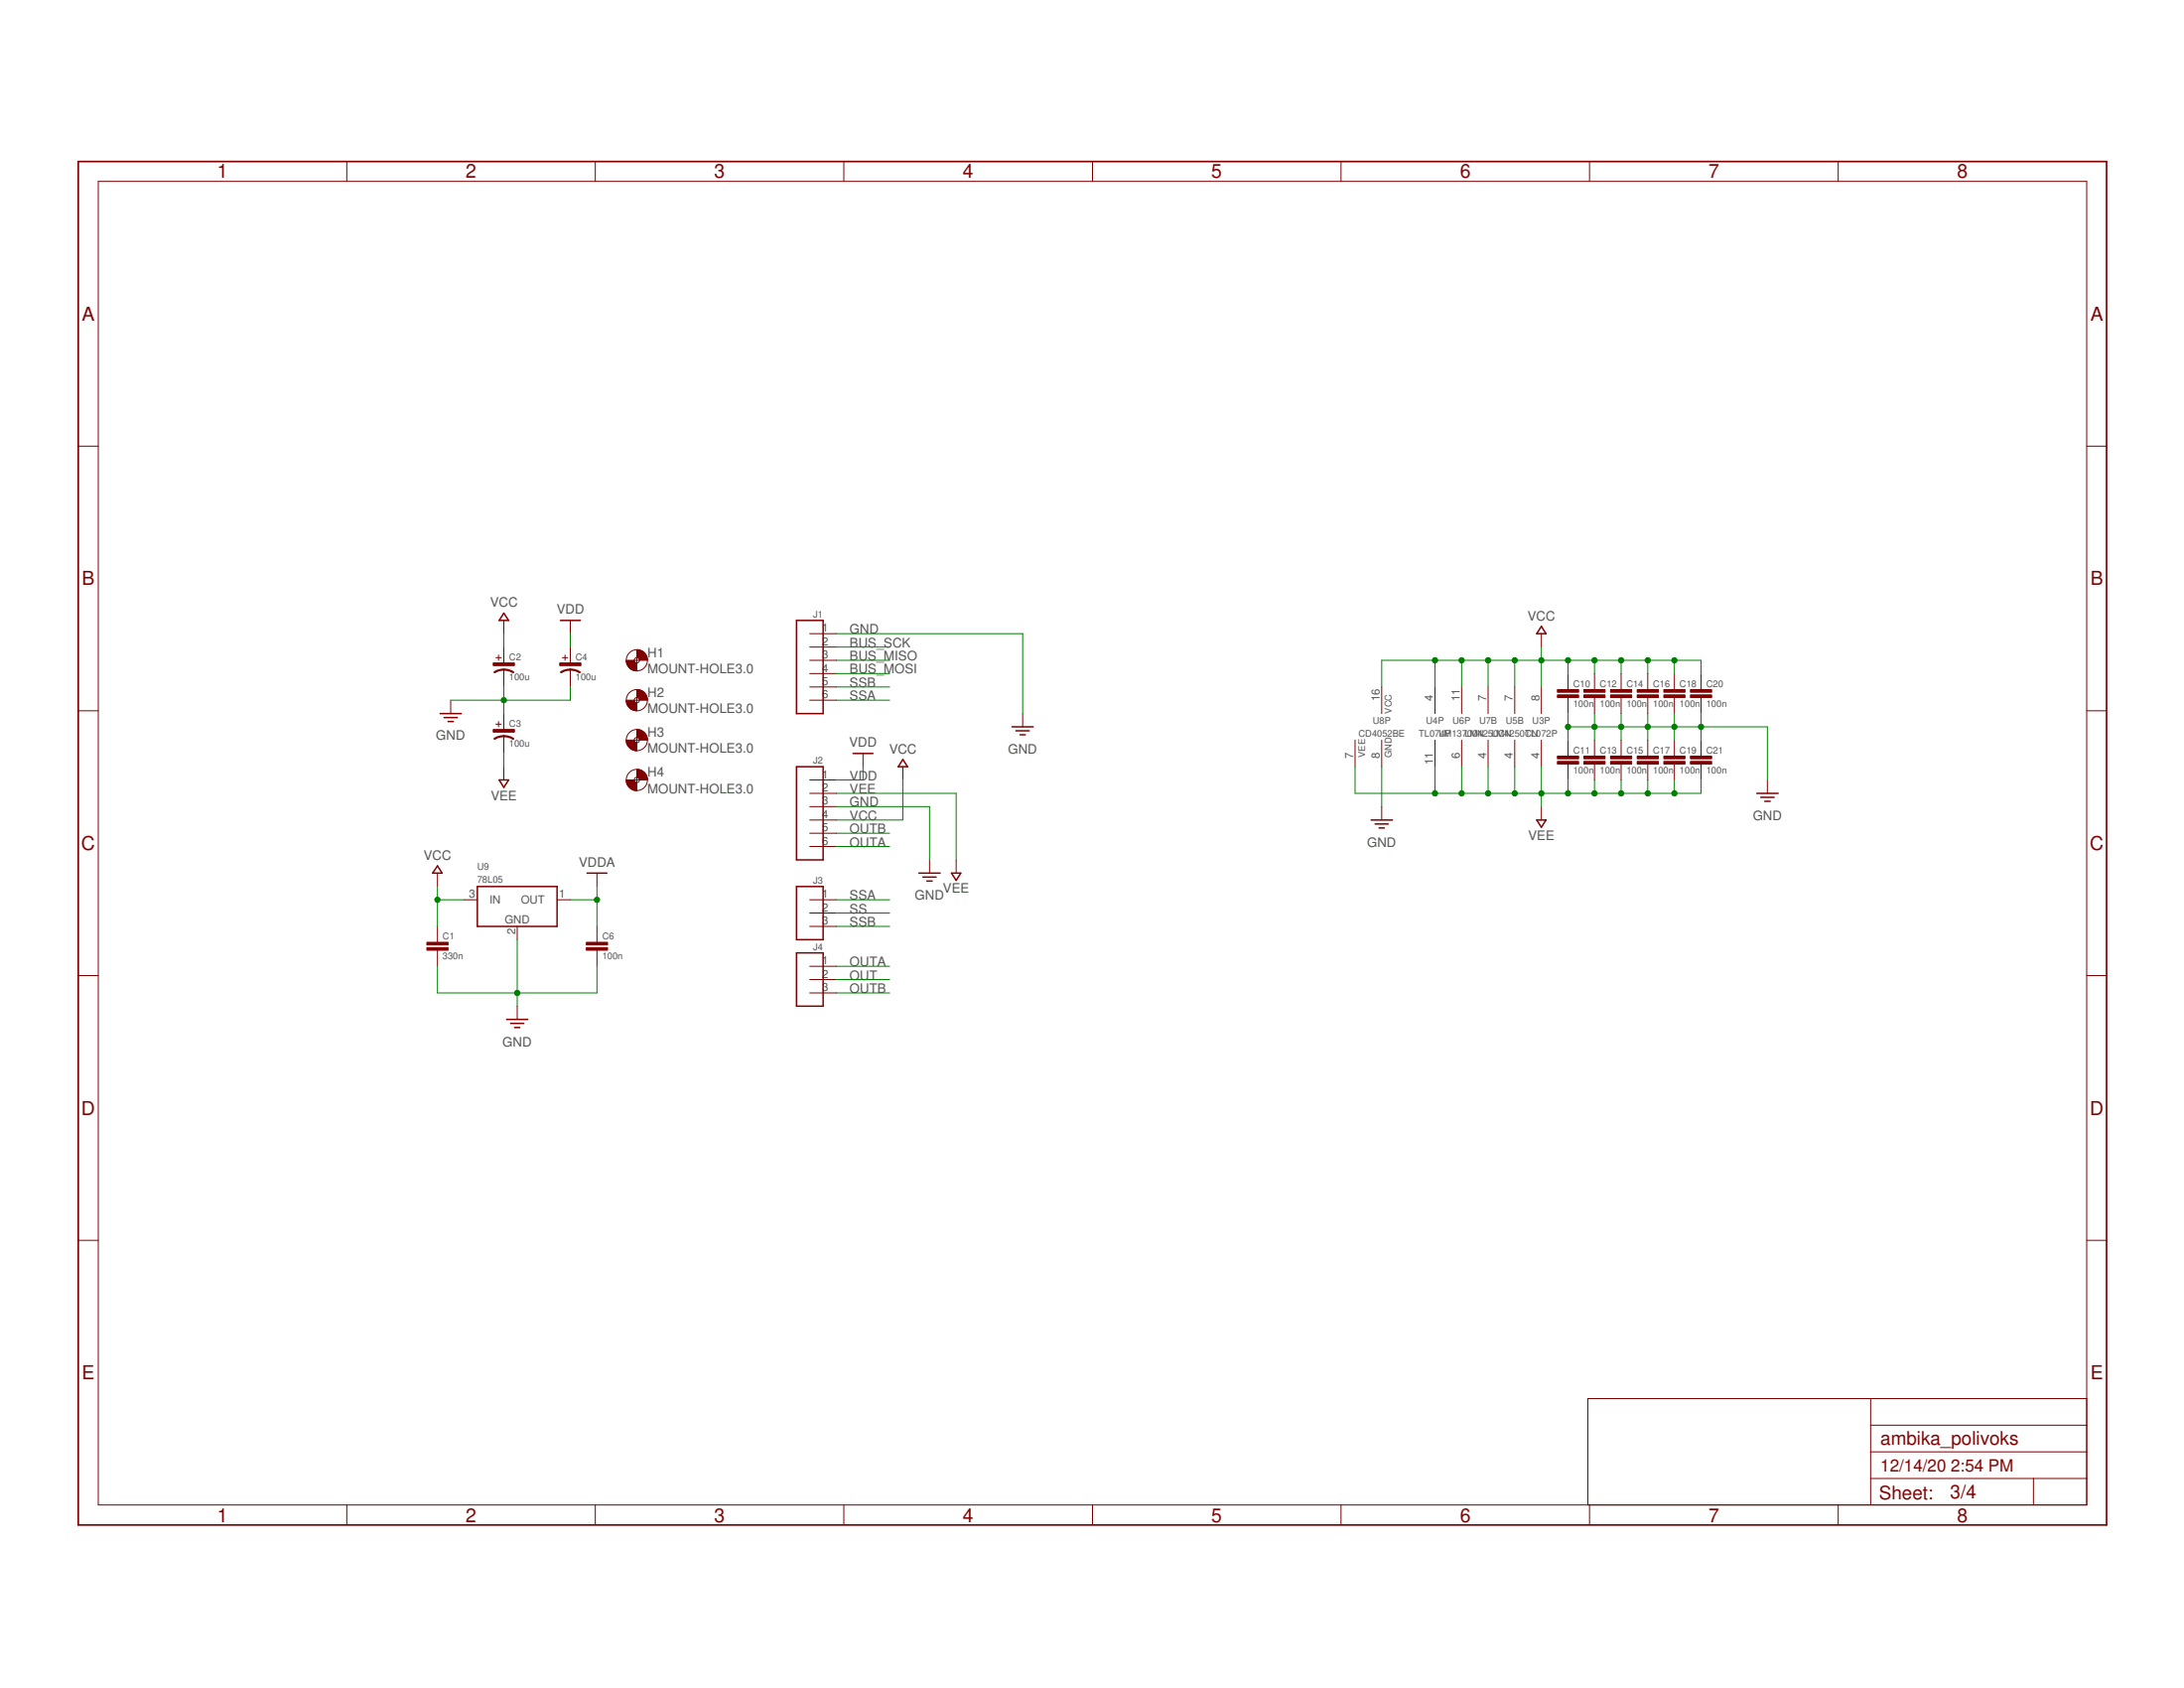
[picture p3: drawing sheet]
<svg xmlns="http://www.w3.org/2000/svg" width="279mm" height="216mm" viewBox="0 0 279 216" stroke-linecap="round" stroke-linejoin="round" font-family="sans-serif">
<g fill="none" stroke="#800000" stroke-width=".13">
<path d="M12.6 23.2h254.4v169.3h-254.4zM44.4 20.7v2.5M76.2 20.7v2.5M107.9 20.7v2.5M139.8 20.7v2.5M171.6 20.7v2.5M203.3 20.7v2.5M235.2 20.7v2.5M10 57.1h2.6M267 57.1h2.5M64.5 79.4v1.6M73 79.4v1.6"/>
<path d="M10 90.9h2.6M57.7 89.6v1.7M63.4 84.1h.7M63.4 92.6h.7M63.8 83.8v.7M63.8 92.3v.7M64.5 82.8v2.2M64.5 85.6v2.3M64.5 91.3v2.2M64.5 94.1v2.3M64.5 98.1v1.7M71.9 84.1h.7"/>
<path d="M72.3 83.8v.7M73 82.8v2.2M73 85.6v2.3M81.1 84.5h.7M81.1 89.6h.7M81.1 99.8h.7M81.1 94.7h.7M81.5 84.1v.7M81.5 89.2v.7M81.5 94.3v.7M81.5 99.4v.7M103.6 81h3.4"/>
<path d="M103.6 82.8h3.4M103.6 84.5h3.4M103.6 86.1h3.4M103.6 87.9h3.4M103.6 89.6h3.4M103.6 99.8h3.4M110.4 96.4v1.7M115.5 98.1v1.7M130.8 91.3v1.7M173.4 94.7v3.4M176.8 87.9v3.4M176.8 94.7v3.4"/>
<path d="M183.6 87.9v3.4M183.6 94.7v3.4M187 87.9v3.4M187 94.7v3.4M190.4 87.9v3.4M190.4 94.7v3.4M193.8 87.9v3.4M193.8 94.7v3.4M197.2 81v1.8M197.2 87.9v3.4M197.2 94.7v3.4M200.6 86.1v2.3"/>
<path d="M200.6 89v2.3M200.6 94.7v2.2M200.6 97.6v2.2M204 86.1v2.3M204 89v2.3M204 94.7v2.2M204 97.6v2.2M207.4 86.1v2.3M207.4 89v2.3M207.4 94.7v2.2M207.4 97.6v2.2M210.8 86.1v2.3"/>
<path d="M210.8 89v2.3M210.8 94.7v2.2M210.8 97.6v2.2M214.2 86.1v2.3M214.2 89v2.3M214.2 94.7v2.2M214.2 97.6v2.2M217.6 86.1v2.3M217.6 89v2.3M217.6 94.7v2.2M217.6 97.6v2.2M226.1 99.8v1.7"/>
<path d="M267 90.9h2.5M56 111.7v1.7M56 118.5v2.2M59.4 115.1h1.7M66.2 118.5v1.7M71.3 115.1h1.7M76.4 111.7v1.7M76.4 118.5v2.2M103.6 101.5h3.4M103.6 103.2h3.4M103.6 104.9h3.4M103.6 106.6h3.4"/>
<path d="M103.6 108.3h3.4M103.6 115.1h3.4M103.6 116.8h3.4M103.6 118.5h3.4M118.9 110v1.7M122.3 110v1.7M176.8 103.2v1.7M197.2 103.2v1.7M10 124.8h2.6M56 121.4v2.2M66.2 128.7v1.7M76.4 121.4v2.2"/>
<path d="M103.6 123.6h3.4M103.6 125.3h3.4M103.6 127h3.4M267 124.8h2.5M10 158.6h2.6M267 158.6h2.5M239.3 178.9v13.6M267 178.9h-63.9v13.6M44.4 192.5v2.6M76.2 192.5v2.6M107.9 192.5v2.6M139.8 192.5v2.6"/>
<path d="M171.6 192.5v2.6M203.3 192.5v2.6M235.2 192.5v2.6M239.3 189.1h27.7M239.3 185.7h27.7M239.3 182.3h27.7M260.1 189.1v3.4"/>
<circle cx="81.5" cy="99.8" r="1.35"/>
<circle cx="81.5" cy="84.5" r="1.35"/>
<circle cx="81.5" cy="89.6" r="1.35"/>
<circle cx="81.5" cy="94.7" r="1.35"/>
<circle cx="81.5" cy="84.5" r=".34"/>
<circle cx="81.5" cy="99.8" r=".34"/>
<circle cx="81.5" cy="89.6" r=".34"/>
<circle cx="81.5" cy="94.7" r=".34"/>
</g>
<path d="M10 20.7h259.5v174.4h-259.5z" fill="none" stroke="#800000" stroke-width=".21"/>
<g fill="none" stroke="#800000" stroke-width=".19">
<path d="M64.5 78.4l.6 1h-1.2zM71.7 79.4h2.6M101.9 79.4h3.4v11.9h-3.4zM56.3 91.3h2.7M56.8 91.8h1.7M57.3 92.3h.7M63.9 99.8h1.2l-.6 .9zM101.9 98.1h3.4v11.9h-3.4zM109.1 96.4h2.6M115.5 97.1l.6 1h-1.2zM129.5 93h2.7M130 93.5h1.7"/>
<path d="M130.5 94h.7M197.2 80.1l.6 .9h-1.2zM56 110.7l.6 1h-1.2zM61.1 113.4h10.2v5.1h-10.2zM75.1 111.7h2.5M101.9 113.4h3.4v6.8h-3.4zM117.6 111.7h2.7M118.1 112.2h1.7M118.6 112.7h.7M121.7 111.7h1.2l-.6 .9zM175.4 104.9h2.7M175.9 105.4h1.7"/>
<path d="M176.4 105.9h.7M196.6 104.9h1.2l-.6 .9zM224.7 101.5h2.8M225.3 102h1.7M225.8 102.5h.7M64.8 130.4h2.7M65.3 130.9h1.7M65.8 131.4h.7M101.9 121.9h3.4v6.8h-3.4z"/>
</g>
<g fill="#800000" stroke="#800000" stroke-width=".13">
<path d="M199.2 88.2h2.8v.3h-2.8z"/>
<path d="M199.2 88.9h2.8v.3h-2.8z"/>
<path d="M199.2 96.7h2.8v.3h-2.8z"/>
<path d="M199.2 97.4h2.8v.3h-2.8z"/>
<path d="M202.6 88.2h2.7v.3h-2.7z"/>
<path d="M202.6 88.9h2.7v.3h-2.7z"/>
<path d="M206 88.2h2.7v.3h-2.7z"/>
<path d="M206 88.9h2.7v.3h-2.7z"/>
<path d="M209.4 88.2h2.8v.3h-2.8z"/>
<path d="M209.4 88.9h2.8v.3h-2.8z"/>
<path d="M202.6 96.7h2.7v.3h-2.7z"/>
<path d="M202.6 97.4h2.7v.3h-2.7z"/>
<path d="M206 96.7h2.7v.3h-2.7z"/>
<path d="M206 97.4h2.7v.3h-2.7z"/>
<path d="M209.4 96.7h2.8v.3h-2.8z"/>
<path d="M209.4 97.4h2.8v.3h-2.8z"/>
<path d="M212.9 88.2h2.7v.3h-2.7z"/>
<path d="M212.9 88.9h2.7v.3h-2.7z"/>
<path d="M212.9 96.7h2.7v.3h-2.7z"/>
<path d="M212.9 97.4h2.7v.3h-2.7z"/>
<path d="M63.1 84.8h2.7v.3h-2.7z"/>
<path d="M71.6 84.8h2.7v.3h-2.7z"/>
<path d="M63.1 93.3h2.7v.3h-2.7z"/>
<path d="M75 120.5h2.7v.4h-2.7z"/>
<path d="M75 121.2h2.7v.3h-2.7z"/>
<path d="M54.6 120.5h2.7v.4h-2.7z"/>
<path d="M54.6 121.2h2.7v.3h-2.7z"/>
<path d="M216.3 88.2h2.7v.3h-2.7z"/>
<path d="M216.3 88.9h2.7v.3h-2.7z"/>
<path d="M216.3 96.7h2.7v.3h-2.7z"/>
<path d="M216.3 97.4h2.7v.3h-2.7z"/>
</g>
<g fill="#800000" stroke="#800000" stroke-width=".13">
<path d="M81.5 83.1a1.34 1.34 0 0 1 1.3 1.4h-1a.33 .33 0 0 0-.3-.4z" fill-rule="evenodd"/>
<path d="M80.1 84.5h1l.1 .2 .3 .1v1a1.34 1.34 0 0 1-1.4-1.3z" fill-rule="evenodd"/>
<path d="M81.5 88.2a1.34 1.34 0 0 1 1.3 1.4h-1a.33 .33 0 0 0-.3-.4z" fill-rule="evenodd"/>
<path d="M80.1 89.6h1a.33 .33 0 0 0 .4 .3v1a1.34 1.34 0 0 1-1.4-1.3z" fill-rule="evenodd"/>
<path d="M81.5 93.3a1.37 1.37 0 0 1 1.3 1.4h-1a.33 .33 0 0 0-.3-.4z" fill-rule="evenodd"/>
<path d="M80.1 94.7h1a.33 .33 0 0 0 .4 .3v1a1.37 1.37 0 0 1-1.4-1.3z" fill-rule="evenodd"/>
<path d="M81.5 98.4a1.37 1.37 0 0 1 1.3 1.4h-1a.33 .33 0 0 0-.3-.4z" fill-rule="evenodd"/>
<path d="M80.1 99.8h1a.36 .36 0 0 0 .4 .3v1a1.37 1.37 0 0 1-1.4-1.3z" fill-rule="evenodd"/>
</g>
<path d="M63.3 86a2.28 2.28 0 0 1 2.4 0M63.3 94.5a2.28 2.28 0 0 1 2.4 0M71.8 86a2.28 2.28 0 0 1 2.4 0" fill="none" stroke="#800000" stroke-width=".28"/>
<g fill="none" stroke="#008000" stroke-width=".13">
<path d="M64.5 81v1.8M64.5 87.9v3.4M64.5 96.4v1.7M73 87.9v1.7h-15.3M73 81v1.8M107 89.6h6.8M107 84.5h6.8M107 82.8h6.8M107 86.1h6.8M107 87.9h6.8M107 81h23.8v10.3M110.4 98.1v1.7h-3.4"/>
<path d="M115.5 99.8v5.1h-8.5M173.4 98.1v3.4h44.2v-1.7M176.8 98.1v5.1M183.6 84.5v3.4M183.6 98.1v3.4M187 84.5v3.4M187 98.1v3.4M190.4 84.5v3.4M190.4 98.1v3.4M193.8 84.5v3.4M193.8 98.1v3.4M197.2 82.8v5.1"/>
<path d="M197.2 98.1v5.1M200.6 84.5v1.6M200.6 91.3v3.4M200.6 99.8v1.7M200.6 93h25.5v6.8M204 84.5v1.6M204 91.3v3.4M204 99.8v1.7M207.4 84.5v1.6M207.4 91.3v3.4M207.4 99.8v1.7M210.8 84.5v1.6"/>
<path d="M210.8 91.3v3.4M210.8 99.8v1.7M214.2 84.5v1.6M214.2 91.3v3.4M214.2 99.8v1.7M217.6 86.1v-1.6h-40.8v3.4M217.6 91.3v3.4M56 115.1h3.4M56 113.4v5.1M73 115.1h3.4M76.4 113.4v5.1M107 116.8h6.8"/>
<path d="M107 115.1h6.8M107 101.5h15.3v8.5M107 108.3h6.8M107 106.6h6.8M107 118.5h6.8M107 103.2h11.9v6.8M56 123.6v3.4h20.4v-3.4M66.2 120.2v8.5M107 125.3h6.8M107 123.6h6.8M107 127h6.8"/>
</g>
<g fill="#008000" stroke="#008000" stroke-width=".13">
<circle cx="197.2" cy="84.5" r=".34"/>
<circle cx="190.4" cy="84.5" r=".34"/>
<circle cx="193.8" cy="84.5" r=".34"/>
<circle cx="200.6" cy="84.5" r=".34"/>
<circle cx="204" cy="84.5" r=".34"/>
<circle cx="207.4" cy="84.5" r=".34"/>
<circle cx="210.8" cy="84.5" r=".34"/>
<circle cx="187" cy="84.5" r=".34"/>
<circle cx="183.6" cy="84.5" r=".34"/>
<circle cx="214.2" cy="84.5" r=".34"/>
<circle cx="56" cy="115.1" r=".34"/>
<circle cx="197.2" cy="101.5" r=".34"/>
<circle cx="193.8" cy="101.5" r=".34"/>
<circle cx="190.4" cy="101.5" r=".34"/>
<circle cx="187" cy="101.5" r=".34"/>
<circle cx="200.6" cy="101.5" r=".34"/>
<circle cx="204" cy="101.5" r=".34"/>
<circle cx="207.4" cy="101.5" r=".34"/>
<circle cx="210.8" cy="101.5" r=".34"/>
<circle cx="183.6" cy="101.5" r=".34"/>
<circle cx="214.2" cy="101.5" r=".34"/>
<circle cx="214.2" cy="93" r=".34"/>
<circle cx="210.8" cy="93" r=".34"/>
<circle cx="207.4" cy="93" r=".34"/>
<circle cx="204" cy="93" r=".34"/>
<circle cx="200.6" cy="93" r=".34"/>
<circle cx="217.6" cy="93" r=".34"/>
<circle cx="64.5" cy="89.6" r=".34"/>
<circle cx="66.2" cy="127" r=".34"/>
<circle cx="76.4" cy="115.1" r=".34"/>
</g>
<g font-size="2.5" fill="#800000">
<text x="27.8" y="22.8">1</text>
<text x="59.6" y="22.8">2</text>
<text x="91.4" y="22.8">3</text>
<text x="123.2" y="22.8">4</text>
<text x="155" y="22.8">5</text>
<text x="186.8" y="22.8">6</text>
<text x="218.6" y="22.8">7</text>
<text x="250.4" y="22.8">8</text>
<text x="10.5" y="41">A</text>
<text x="267.4" y="41">A</text>
<text x="10.5" y="74.9">B</text>
<text x="267.4" y="74.9">B</text>
<text x="10.4" y="108.7">C</text>
<text x="267.3" y="108.7">C</text>
<text x="10.4" y="142.6">D</text>
<text x="267.3" y="142.6">D</text>
<text x="10.5" y="176.4">E</text>
<text x="267.4" y="176.4">E</text>
<text x="27.8" y="194.6">1</text>
<text x="59.6" y="194.6">2</text>
<text x="91.4" y="194.6">3</text>
<text x="123.2" y="194.6">4</text>
<text x="155" y="194.6">5</text>
<text x="186.8" y="194.6">6</text>
<text x="218.6" y="194.6">7</text>
<text x="250.4" y="194.6">8</text>
</g>
<g font-size="2.4" fill="#800000">
<text x="240.6" y="184.8">ambika_polivoks</text>
<text x="240.4" y="191.7">Sheet:</text>
<text x="249.5" y="191.6">3/4</text>
</g>
<g font-size="2.2" fill="#800000">
<text x="240.6" y="188.2">12/14/20</text>
<text x="249.6" y="188.2">2:54 PM</text>
</g>
<g font-size="1.7" fill="#505050">
<text x="62.7" y="77.6">VCC</text>
<text x="71.2" y="78.5">VDD</text>
<text x="108.7" y="82.8">BUS_SCK</text>
<text x="108.7" y="81.1">GND</text>
<text x="195.4" y="79.4">VCC</text>
<text x="82.8" y="86.1">MOUNT-HOLE3.0</text>
<text x="82.8" y="84.1">H1</text>
<text x="82.8" y="89.2">H2</text>
<text x="108.7" y="89.6">SSA</text>
<text x="108.7" y="84.5">BUS_MISO</text>
<text x="108.7" y="86.2">BUS_MOSI</text>
<text x="108.7" y="87.9">SSB</text>
<text x="55.8" y="94.7">GND</text>
<text x="82.8" y="91.2">MOUNT-HOLE3.0</text>
<text x="82.8" y="94.3">H3</text>
<text x="108.6" y="95.5">VDD</text>
<text x="82.8" y="96.3">MOUNT-HOLE3.0</text>
<text x="82.8" y="101.4">MOUNT-HOLE3.0</text>
<text x="82.8" y="99.4">H4</text>
<text x="108.7" y="99.8">VDD</text>
<text x="108.7" y="101.5">VEE</text>
<text x="113.8" y="96.4">VCC</text>
<text x="129" y="96.4">GND</text>
<text x="62.8" y="102.3">VEE</text>
<text x="108.7" y="104.9">VCC</text>
<text x="108.7" y="106.6">OUTB</text>
<text x="108.7" y="103.2">GND</text>
<text x="195.5" y="107.4">VEE</text>
<text x="224.3" y="104.9">GND</text>
<text x="54.2" y="110">VCC</text>
<text x="74.1" y="110.8">VDDA</text>
<text x="108.7" y="108.3">OUTA</text>
<text x="174.9" y="108.3">GND</text>
<text x="108.7" y="116.8">SS</text>
<text x="108.7" y="115.1">SSA</text>
<text x="108.7" y="118.5">SSB</text>
<text x="117.1" y="115.1">GND</text>
<text x="120.6" y="114.2">VEE</text>
<text x="108.7" y="125.3">OUT</text>
<text x="108.7" y="123.6">OUTA</text>
<text x="108.7" y="127">OUTB</text>
<text x="64.3" y="133.8">GND</text>
</g>
<g font-size="1.4" fill="#505050">
<text x="105.2" y="80.8">1</text>
<text x="105.2" y="82.5">2</text>
<text x="105.2" y="84.2">3</text>
<text x="105.2" y="85.9">4</text>
<text x="105.2" y="87.6">5</text>
<text x="105.2" y="89.3">6</text>
<text x="176.5" y="89.7" transform="rotate(-90 176.5 89.7)">16</text>
<text x="183.3" y="89.7" transform="rotate(-90 183.3 89.7)">4</text>
<text x="186.7" y="89.7" transform="rotate(-90 186.7 89.7)">11</text>
<text x="190.1" y="89.7" transform="rotate(-90 190.1 89.7)">7</text>
<text x="193.5" y="89.7" transform="rotate(-90 193.5 89.7)">7</text>
<text x="196.9" y="89.7" transform="rotate(-90 196.9 89.7)">8</text>
<text x="105.2" y="99.5">1</text>
<text x="105.2" y="101.2">2</text>
<text x="173.1" y="97" transform="rotate(-90 173.1 97)">7</text>
<text x="176.5" y="97" transform="rotate(-90 176.5 97)">8</text>
<text x="183.3" y="97.8" transform="rotate(-90 183.3 97.8)">11</text>
<text x="186.7" y="97" transform="rotate(-90 186.7 97)">6</text>
<text x="190.1" y="97" transform="rotate(-90 190.1 97)">4</text>
<text x="193.5" y="97" transform="rotate(-90 193.5 97)">4</text>
<text x="196.9" y="97" transform="rotate(-90 196.9 97)">4</text>
<text x="105.2" y="102.9">3</text>
<text x="105.2" y="104.6">4</text>
<text x="105.2" y="106.3">5</text>
<text x="105.2" y="108">6</text>
<text x="60" y="114.8">3</text>
<text x="62.6" y="115.6">IN</text>
<text x="64.6" y="118.1">GND</text>
<text x="65.9" y="119.5" transform="rotate(-90 65.9 119.5)">2</text>
<text x="66.7" y="115.6">OUT</text>
<text x="71.5" y="114.8">1</text>
<text x="105.2" y="114.8">1</text>
<text x="105.2" y="116.5">2</text>
<text x="105.2" y="118.2">3</text>
<text x="105.2" y="123.4">1</text>
<text x="105.2" y="125.1">2</text>
<text x="105.2" y="126.8">3</text>
</g>
<g font-size="1.2" fill="#505050">
<text x="104.1" y="79">J1</text>
<text x="65.1" y="87">100u</text>
<text x="65.1" y="84.5">C2</text>
<text x="73.7" y="87">100u</text>
<text x="73.7" y="84.5">C4</text>
<text x="201.3" y="87.9">C10</text>
<text x="204.7" y="87.9">C12</text>
<text x="208.1" y="87.9">C14</text>
<text x="211.5" y="87.9">C16</text>
<text x="214.9" y="87.9">C18</text>
<text x="218.3" y="87.9">C20</text>
<text x="65.1" y="95.5">100u</text>
<text x="65.1" y="93">C3</text>
<text x="173.8" y="94.2">CD4052BE</text>
<text x="175.6" y="92.5">U8P</text>
<text x="178" y="91.3" transform="rotate(-90 178 91.3)">VCC</text>
<text x="181.5" y="94.2">TL07L4M137L0M425L0M4250CN</text>
<text x="182.4" y="92.5">U4P</text>
<text x="184.9" y="94.2">P</text>
<text x="185.8" y="92.5">U6P</text>
<text x="188.4" y="94.2">0N</text>
<text x="189.2" y="92.5">U7B</text>
<text x="191.7" y="94.2">CN</text>
<text x="192.6" y="92.5">U5B</text>
<text x="195.1" y="94.2">TL072P</text>
<text x="196" y="92.5">U3P</text>
<text x="201.3" y="90.4">100n</text>
<text x="204.7" y="90.4">100n</text>
<text x="208.1" y="90.4">100n</text>
<text x="211.5" y="90.4">100n</text>
<text x="214.9" y="90.4">100n</text>
<text x="218.3" y="90.4">100n</text>
<text x="104.1" y="97.7">J2</text>
<text x="174.6" y="96.9" transform="rotate(-90 174.6 96.9)">VEE</text>
<text x="178" y="96.9" transform="rotate(-90 178 96.9)">GND</text>
<text x="201.3" y="98.9">100n</text>
<text x="201.3" y="96.4">C11</text>
<text x="204.7" y="98.9">100n</text>
<text x="204.7" y="96.4">C13</text>
<text x="208.1" y="98.9">100n</text>
<text x="208.1" y="96.4">C15</text>
<text x="211.5" y="98.9">100n</text>
<text x="211.5" y="96.4">C17</text>
<text x="214.9" y="98.9">100n</text>
<text x="214.9" y="96.4">C19</text>
<text x="218.3" y="98.9">100n</text>
<text x="218.3" y="96.4">C21</text>
<text x="61.1" y="113">78L05</text>
<text x="61.1" y="111.3">U9</text>
<text x="104.1" y="113">J3</text>
<text x="56.6" y="122.7">330n</text>
<text x="56.6" y="120.2">C1</text>
<text x="77.1" y="122.7">100n</text>
<text x="77.1" y="120.2">C6</text>
<text x="104.1" y="121.5">J4</text>
</g>
</svg>
